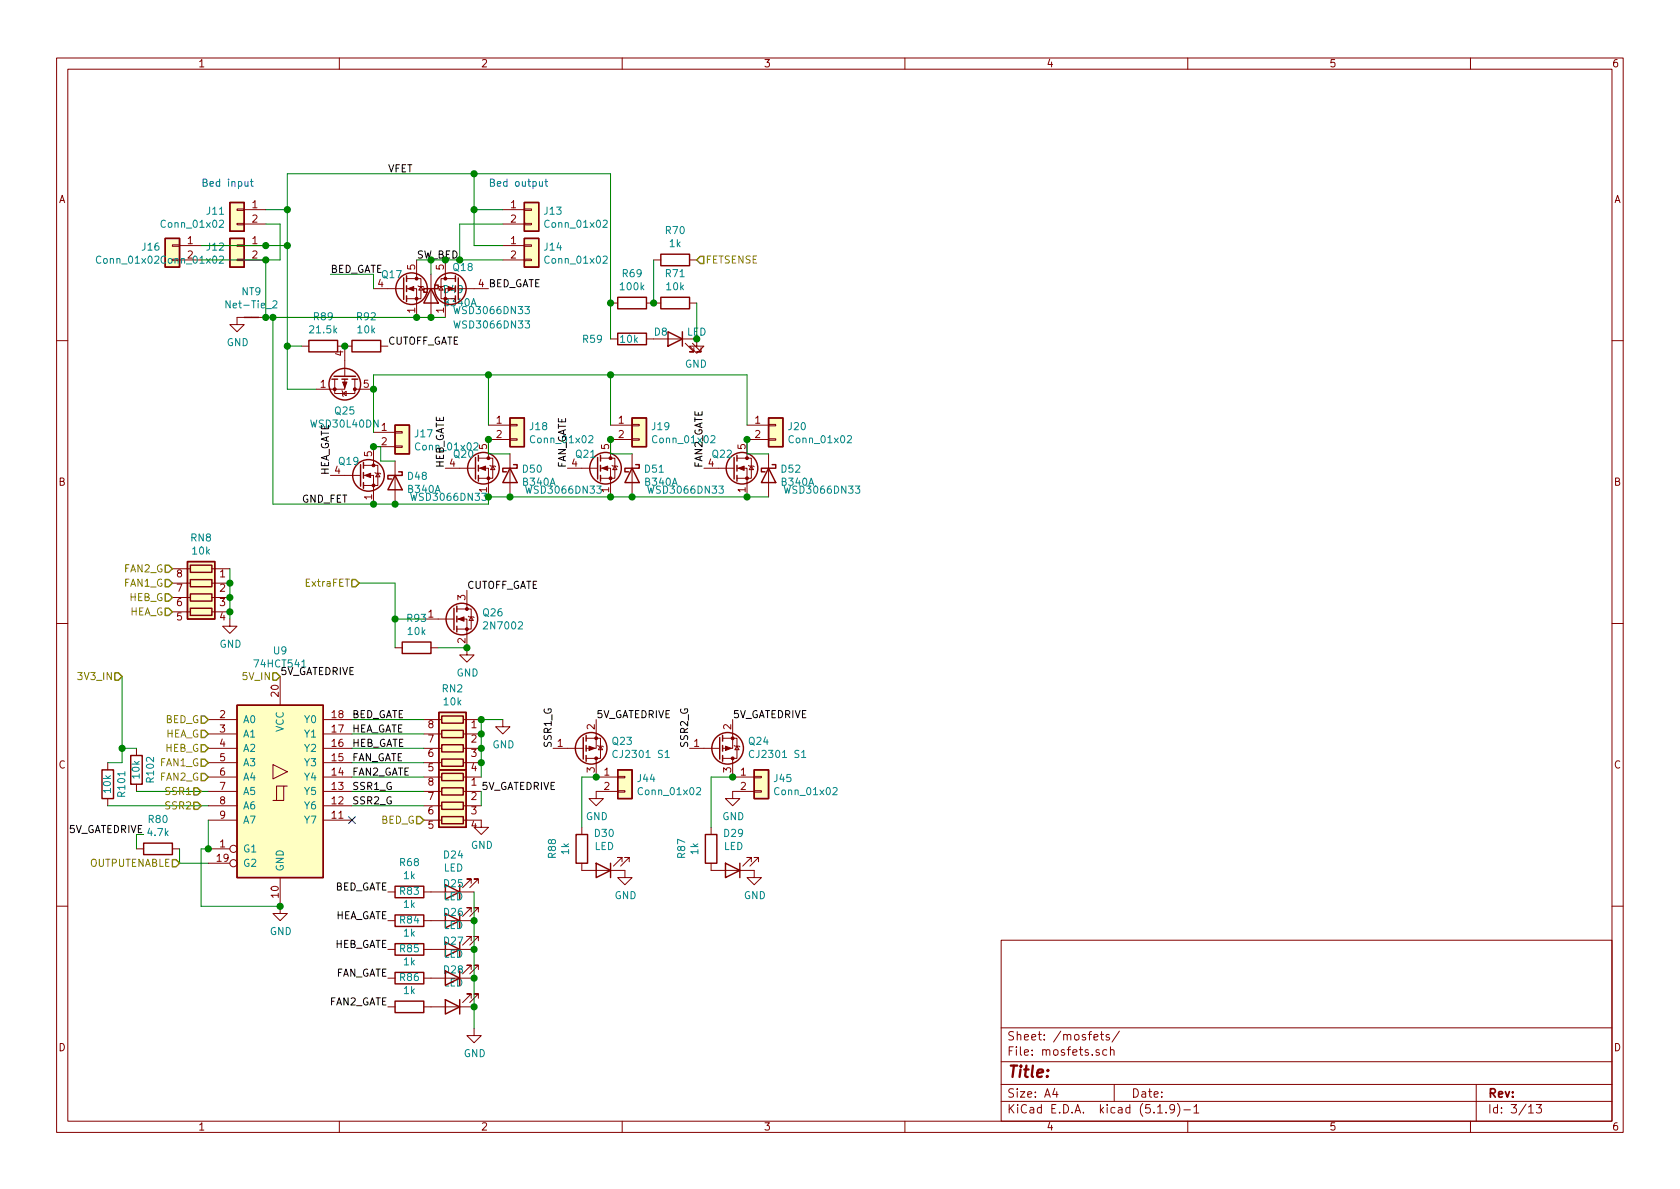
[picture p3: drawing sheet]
<svg xmlns="http://www.w3.org/2000/svg" width="297mm" height="210mm" viewBox="0 0 297 210" stroke-linecap="round" stroke-linejoin="round" font-family="sans-serif">
<g fill="none" stroke="#840000" stroke-width=".18">
<path d="M10 10.3h277v189.9h-277zM12 12.2h273v186.1h-273zM60 10.3v1.9M110 10.3v1.9M160 10.3v1.9M210 10.3v1.9M260 10.3v1.9M41.9 39.5h1.3v.2h-1.3zM41.9 37h1.3v.2h-1.3zM43.2 37.1h3.8M43.2 39.6h3.8M88.9 37.1h3.8"/>
<path d="M88.9 39.6h3.8M92.7 39.5h1.3v.2h-1.3zM92.7 37h1.3v.2h-1.3zM30.5 43.3h1.2v.3h-1.2zM31.7 46h3.9M31.7 43.4h3.9M41.9 45.8h1.3v.3h-1.3zM41.9 43.3h1.3v.3h-1.3zM43.2 46h3.8M43.2 43.4h3.8M47 56.1h-5.1v1.3h1.3l-1.3 1.3-1.3-1.3h1.3M66 51h5.4"/>
<path d="M71.9 51h1.8v5.1M71.9 49.3h2.5v3.5h-2.5M73.7 46v3.3M73.9 50.5l.1 .2h.8l.1 .1M74.4 50.7l.4 .6h-.8zM76.2 48.5v7.6M78 50.7l.4 .6h-.8zM78.5 50.5l-.1 .2h-.8l-.1 .1M78.7 46v3.3M80.5 51h-1.8v5.1M80.5 49.3h-2.5v3.5h2.5M81 51h5.4"/>
<path d="M88.9 46h3.8M88.9 43.4h3.8M92.7 45.8h1.3v.3h-1.3zM92.7 43.3h1.3v.3h-1.3zM107.9 59.9h1.3M107.9 53.6h1.3M114.3 59.9h1.3M114.3 53.6h2.5M115.6 46h1.2M118.1 59.9h5.1v1.3h-1.3l1.3 1.3 1.3-1.3h-1.3M121.9 46h1.3M121.9 53.6h1.3"/>
<path d="M10 60.2h2M53.3 61.2h1.3M59.2 67.1v2.5h3.5v-2.5M59.7 61.2h2.5M60.5 69.1l.1 .1v.8l.1 .1M60.6 69.6l.6-.4v.8zM61 67.1v1.7h-5.1M61 61.2v5.3M62.7 68.8h3.3M66 76.4h3.8M67.3 61.2h1.3M69.8 78.9h1.3v.2h-1.3z"/>
<path d="M69.8 76.3h1.3v.3h-1.3zM69.8 79h-3.8v3.3M86.4 75.2h3.8M90.2 77.6h1.2v.2h-1.2zM90.2 75.1h1.2v.2h-1.2zM90.2 77.7h-3.8v3.3M107.9 75.2h3.9M111.8 77.6h1.2v.2h-1.2zM111.8 75.1h1.2v.2h-1.2zM111.8 77.7h-3.9v3.3M121.2 60.7l1.5 1.5h-.8h.8v-.7M122.4 60.7l1.6 1.5h-.8h.8v-.7"/>
<path d="M132.1 75.2h3.8M135.9 77.6h1.3v.2h-1.3zM135.9 75.1h1.3v.2h-1.3zM135.9 77.7h-3.8v3.3M285 60.2h2M58.4 84.1h5.4M64.3 84.1h1.7v5M64.3 82.3h2.5v3.5h-2.5M66.3 83.6l.1 .1h.8l.1 .1M66.8 83.7l.4 .6h-.8zM69.8 81.5v7.6M78.7 82.8h5.4"/>
<path d="M84.6 82.8h1.8v5.1M84.6 81h2.5v3.6h-2.5M86.6 82.3l.1 .1h.8l.1 .1M87.1 82.4l.4 .7h-.8zM90.2 80.3v7.6M100.3 82.8h5.4M106.2 82.8h1.7v5.1M106.2 81h2.5v3.6h-2.5M108.2 82.3l.1 .1h.8l.1 .1M108.7 82.4l.4 .7h-.8zM111.8 80.3v7.6M124.5 82.8h5.3"/>
<path d="M130.3 82.8h1.8v5.1M130.3 81h2.5v3.6h-2.5M132.3 82.3l.2 .1h.7l.1 .1M132.8 82.4l.4 .7h-.7zM135.9 80.3v7.6M10 110.3h2M30.5 100.6h3.2M30.5 103.1h3.2M30.5 105.7h3.2M30.5 108.2h3.2M37.5 100.6h3.1M37.5 103.1h3.1"/>
<path d="M37.5 105.7h3.1M37.5 108.2h3.1M40.6 109.5v1.2h1.3l-1.3 1.3-1.2-1.3h1.2M49.5 119.6v5.1M69.8 114.5h1.3M74.9 109.5h5.4M76.2 114.5h1.3M80.8 109.5h1.7v6.3h1.3l-1.3 1.3-1.2-1.3h1.2M80.8 107.7h2.5v3.5h-2.5M82.5 104.4v3.3M82.8 109l.1 .1h.8l.1 .1M83.3 109.1l.4 .6h-.8z"/>
<path d="M285 110.3h2M19 134.9v1.2M24.1 132.3v1.3M24.1 138.7v1.2M36.8 137.4h5.1M36.8 139.9h5.1M36.8 127.2h5.1M36.8 129.8h5.1M36.8 132.3h5.1M36.8 134.9h5.1M48.3 135.2l2.5 1.3-2.5 1.2zM50.2 139h-1.3v2.5"/>
<path d="M50.8 139h-.6v2.5h-1.9M57.1 137.4h5.1M57.1 139.9h5.1M57.1 127.2h5.1M57.1 129.8h5.1M57.1 132.3h5.1M57.1 134.9h5.1M74.9 137.4h3.2M74.9 139.9h3.2M74.9 127.2h3.2M74.9 129.8h3.2M74.9 132.3h3.2"/>
<path d="M74.9 134.9h3.2M81.9 137.4h3.2M81.9 139.9h3.2M81.9 127.2h3.2M81.9 129.8h3.2M81.9 132.3h3.2M81.9 134.9h3.2M88.9 127.2v1.3h1.3l-1.3 1.3-1.3-1.3h1.3M97.8 132.3h5.3M103.6 130.6h2.6v3.5h-2.6M105.4 127.2v5.1h-1.8M105.4 134.1v3.3h3.8"/>
<path d="M105.7 131.8l.1 .1h.8l.1 .2M106.2 131.9l.4 .7h-.8zM109.2 139.8h1.3v.3h-1.3zM109.2 137.3h1.3v.2h-1.3zM109.2 139.9h-3.8v1.3h1.3l-1.3 1.3-1.3-1.3h1.3M121.9 132.3h5.4M127.8 130.6h2.5v3.5h-2.5M129.5 127.2v5.1h-1.7M129.5 134.1v3.3h3.8M129.8 131.8l.1 .1h.8l.1 .2M130.3 131.9l.4 .7h-.8zM133.3 139.8h1.3v.3h-1.3z"/>
<path d="M133.3 137.3h1.3v.2h-1.3zM133.3 139.9h-3.8v1.3h1.3l-1.3 1.3-1.2-1.3h1.2M19 141.2v1.3M24.1 150.1h1.3M30.5 150.1h1.2M36.8 142.5h5.1M36.8 145h5.1M36.8 150.1h3.8M36.8 152.6h3.8M49.5 155.2v6.3h1.3l-1.3 1.3-1.2-1.3h1.2M57.1 142.5h5.1M57.1 145h5.1"/>
<path d="M68.6 157.7h1.2M74.9 142.5h3.2M74.9 145h3.2M74.9 157.7h3.8M81.3 157.7h2.5M81.9 145h3.2v1.3h1.3l-1.3 1.3-1.3-1.3h1.3M81.9 142.5h3.2M83.3 156.2v-.8h-.8h.8l-1.5 1.6M84.6 156.2v-.8h-.8h.8l-1.5 1.6M102.9 152.6v1.3h7.6v1.3h1.3l-1.3 1.3-1.3-1.3h1.3M102.9 146.3v1.3M110 152.4v-.8h-.8h.8l-1.5 1.6"/>
<path d="M111.3 152.4v-.8h-.8h.8l-1.6 1.6M125.7 152.6v1.3h7.6v1.3h1.3l-1.3 1.3-1.2-1.3h1.2M125.7 146.3v1.3M132.8 152.4v-.8h-.7h.7l-1.5 1.6M134.1 152.4v-.8h-.8h.8l-1.5 1.6M10 160.2h2M68.6 178h1.2M68.6 167.9h1.2M68.6 162.8h1.2M68.6 173h1.2M74.9 178h8.9M74.9 167.9h3.8"/>
<path d="M74.9 162.8h3.8M74.9 173h3.8M81.3 167.9h2.5M81.3 162.8h2.5M81.3 173h2.5M83.3 176.5v-.7h-.8h.8l-1.5 1.5M83.3 161.3v-.8h-.8h.8l-1.5 1.5M83.3 166.4v-.8h-.8h.8l-1.5 1.5M83.3 171.4v-.7h-.8h.8l-1.5 1.5M84.6 176.5v-.7h-.8h.8l-1.5 1.5M84.6 161.3v-.8h-.8h.8l-1.5 1.5M84.6 166.4v-.8h-.8h.8l-1.5 1.5"/>
<path d="M84.6 171.4v-.7h-.8h.8l-1.5 1.5M177 166.3h108v32h-108zM285 160.2h2M60 198.3v1.9M83.8 181.9v1.2h1.3l-1.3 1.3-1.3-1.3h1.3M110 198.3v1.9M160 198.3v1.9M177 194.8h108M177 191.8h108M177 187.8h108M177 181.8h108M186.5 192.5l-.4 1h1"/>
<path d="M186.8 193v1M193.4 183.4l.7-.1v-.3l-.5-.1-.2 .2 .1 .7h.6M194.3 185.7l-.3-.1-.2 .2v.2l.5 .2v.3h-.5M194.6 182.9h.5M194.8 182.4v1.3l.3 .2M195.7 185.7l-.4-.1-.3 .3v.6l.3 .1 .4-.1M196.1 183l-.3-.1-.2 .2v.3l.5 .1v.3h-.5M196.3 185.7l.2-.1 .4 .1 .1 .9M196.3 185.1v1.5M197 191.8v3M197.9 182.3l-1.3 2M204.7 196.8h.8"/>
<path d="M206.2 196.7v.1M207.7 196l-.1 .1a.48 .48 0 0 1-.6 .1l-.2-.2 .2-.6a.48 .48 0 0 1 .6 .1 1.27 1.27 0 0 1-.2 1.2l-.4 .1M208.2 195.1a1.71 1.71 0 0 1 0 2.3M209.3 196.3h1.2M210 198.3v1.9M211.1 195.8l.4-.5v1.5M211.1 196.8h.9M260 198.3v1.9M261 191.8v6.5M270.3 195.8l.4-.5v1.5M270.3 196.8h.8M271.6 195.3h.9l-.4 .6 .4 .1v.7l-.2 .1-.7-.1"/>
<circle cx="41.3" cy="150.1" r=".63"/>
<circle cx="41.3" cy="152.6" r=".63"/>
</g>
<g fill="none" stroke="#840000" stroke-width=".25">
<path d="M40.6 35.8h2.6v5.1h-2.6zM92.7 35.8h2.5v5.1h-2.5zM29.2 42.2h2.5v5h-2.5zM40.6 42.2h2.6v5h-2.6zM43.2 56.1h2.5M71.4 49.1v3.9M71.9 48.8v1M71.9 50.5v1.1M71.9 52.3v1M76.2 51l1.3 2.6h-2.6zM76.8 50.4h.7v.6h-2.6v.7h.7M80.5 48.8v1"/>
<path d="M81 49.1v3.9M92.7 42.2h2.5v5h-2.5zM109.2 58.9h5.1v2.1h-5.1zM109.2 52.6h5.1v2h-5.1zM116.8 45h5.1v2h-5.1zM116.8 52.6h5.1v2h-5.1zM118.1 58.7l2.5 1.2-2.5 1.3zM120.6 58.7v2.5M54.6 60.2h5.1v2h-5.1zM58.7 67.1h1M59.1 66.5h3.8M60.5 67.1h1"/>
<path d="M62.2 60.2h5.1v2h-5.1zM62.2 67.1h1M69.8 75.2h2.6v5.1h-2.6zM90.2 73.9h2.5v5.1h-2.5zM111.8 73.9h2.5v5.1h-2.5zM135.9 73.9h2.5v5.1h-2.5zM33.1 99.3h4.9v10.2h-4.9zM33.7 99.9h3.8v1.3h-3.8zM63.8 82.2v3.8M64.3 81.8v1M64.3 83.6v1M64.3 85.3v1.1"/>
<path d="M69.8 84.1l1.3 2.5h-2.5zM70.5 83.4h.6v.7h-2.5v.6h.6M84.1 80.9v3.8M84.6 80.5v1M84.6 82.3v1M84.6 84.1v1M90.2 82.8l1.2 2.5h-2.5zM90.8 82.2h.6v.6h-2.5v.6h.6M105.7 80.9v3.8M106.2 80.5v1M106.2 82.3v1M106.2 84.1v1"/>
<path d="M111.8 82.8l1.2 2.5h-2.5zM112.4 82.2h.6v.6h-2.5v.6h.6M129.8 80.9v3.8M130.3 80.5v1M130.3 82.3v1M130.3 84.1v1M135.9 82.8l1.3 2.5h-2.6zM136.5 82.2h.7v.6h-2.6v.6h.7M33.7 102.5h3.8v1.3h-3.8zM33.7 105h3.8v1.3h-3.8zM33.7 107.6h3.8v1.2h-3.8zM71.1 113.5h5.1v2.1h-5.1z"/>
<path d="M80.3 107.6v3.8M80.8 107.2v1M80.8 109v1M80.8 110.7v1.1M18 136.1h2.1v5.1h-2.1zM23.1 133.6h2v5.1h-2zM41.9 124.7h15.2v30.5h-15.2zM77.6 136.1h4.8v10.2h-4.8zM77.6 126h4.8v10.1h-4.8zM78.1 136.8h3.8v1.2h-3.8zM78.1 139.3h3.8v1.3h-3.8zM78.1 126.6h3.8v1.3h-3.8z"/>
<path d="M78.1 129.2h3.8v1.2h-3.8zM78.1 131.7h3.8v1.3h-3.8zM78.1 134.2h3.8v1.3h-3.8zM103.1 130.4v3.8M103.6 130v1.1M103.6 131.8v1M103.6 133.6v1M109.2 136.1h2.6v5.1h-2.6zM127.3 130.4v3.8M127.8 130v1.1M127.8 131.8v1M127.8 133.6v1"/>
<path d="M133.3 136.1h2.6v5.1h-2.6zM25.4 149.1h5.1v2h-5.1zM69.8 156.7h5.1v2h-5.1zM78.1 141.9h3.8v1.2h-3.8zM78.1 144.4h3.8v1.3h-3.8zM78.7 156.5l2.6 1.2-2.6 1.3zM81.3 156.5v2.5M101.9 147.6h2v5h-2zM105.4 152.6l2.5 1.3-2.5 1.3zM107.9 152.6v2.6M124.7 147.6h2v5h-2zM128.3 152.6l2.5 1.3-2.5 1.3z"/>
<path d="M130.8 152.6v2.6M69.8 166.9h5.1v2h-5.1zM69.8 161.8h5.1v2h-5.1zM69.8 172h5.1v2h-5.1zM69.8 177h5.1v2.1h-5.1zM78.7 176.8l2.6 1.2-2.6 1.3zM78.7 161.5l2.6 1.3-2.6 1.3zM78.7 166.6l2.6 1.3-2.6 1.3zM78.7 171.7l2.6 1.3-2.6 1.2zM81.3 161.5v2.6M81.3 166.6v2.6M81.3 171.7v2.5"/>
<path d="M81.3 176.8v2.5"/>
<circle cx="72.8" cy="51" r="2.79"/>
<circle cx="79.6" cy="51" r="2.79"/>
<circle cx="61" cy="67.9" r="2.79"/>
<circle cx="65.2" cy="84.1" r="2.79"/>
<circle cx="85.5" cy="82.8" r="2.79"/>
<circle cx="107.1" cy="82.8" r="2.79"/>
<circle cx="131.2" cy="82.8" r="2.79"/>
<circle cx="81.7" cy="109.5" r="2.79"/>
<circle cx="104.5" cy="132.3" r="2.79"/>
<circle cx="128.7" cy="132.3" r="2.79"/>
</g>
<g fill="none" stroke="#008484" stroke-width=".18">
<path d="M38.8 39.1l.5-.2 .2 .4v.2l-.8 .7h.8M106.7 39.1l.4-.2 .3 .4-.1 .2-.7 .7h.8M27.4 45.4l.5-.1 .2 .3-.1 .2-.7 .8h.8M38.8 45.4l.5-.1 .2 .3v.2l-.8 .8h.8M40.7 53.2v1.3l-.7-1.3v1.3M48.3 53.3l.4-.1 .3 .3-.1 .2-.7 .8h.8M106.7 45.4l.4-.1 .3 .3-.1 .2-.7 .8h.8M83.8 78.4l.5-.1 .2 .4v.2l-.8 .7h.8M104.1 77.2l.5-.2 .2 .4v.2l-.8 .7h.8M125.7 77.2l.5-.2 .2 .4v.2l-.8 .7h.8M149.8 77.2l.5-.2 .2 .4v.2l-.7 .7h.7M109.1 132.8a.6 .6 0 0 0-.8 .4 .6 .6 0 0 0 .6 .8l.2-.2"/>
<path d="M117.6 133l.4-.3v1.3M117.6 134h.7M123.2 139.4l.4-.1 .3 .3-.1 .2-.7 .7h.8M133.3 132.8a.6 .6 0 0 0-.9 .4 .6 .6 0 0 0 .6 .8l.3-.2M141.7 133l.4-.3v1.3M141.7 134h.8M147.3 139.4l.5-.1 .2 .3v.2l-.8 .7h.8"/>
</g>
<g fill="#ffffc2" stroke="#ffffc2" stroke-width=".18">
<path d="M77.6 136.1h4.8v10.2h-4.8z"/>
<path d="M90.2 73.9h2.5v5.1h-2.5z"/>
<path d="M69.8 75.2h2.6v5.1h-2.6z"/>
<path d="M111.8 73.9h2.5v5.1h-2.5z"/>
<path d="M77.6 126h4.8v10.1h-4.8z"/>
<path d="M109.2 136.1h2.6v5.1h-2.6z"/>
<path d="M133.3 136.1h2.6v5.1h-2.6z"/>
<path d="M135.9 73.9h2.5v5.1h-2.5z"/>
<path d="M41.9 124.7h15.2v30.5h-15.2z"/>
<path d="M33.1 99.3h4.9v10.2h-4.9z"/>
<path d="M29.2 42.2h2.5v5h-2.5z"/>
<path d="M40.6 35.8h2.6v5.1h-2.6z"/>
<path d="M40.6 42.2h2.6v5h-2.6z"/>
<path d="M92.7 35.8h2.5v5.1h-2.5z"/>
<path d="M92.7 42.2h2.5v5h-2.5z"/>
</g>
<g fill="#840000" stroke="#840000" stroke-width=".18">
<path d="M60.6 67.6h.7l-.3 1z"/>
<path d="M130.6 82.8l1-.4v.8z"/>
<path d="M106.4 82.8l1-.4v.8z"/>
<path d="M104.1 131.9l1.1 .4-1.1 .4z"/>
<path d="M128.3 131.9l1 .4-1 .4z"/>
<path d="M81 109.5l1-.4v.7z"/>
<path d="M64.5 84.1l1-.4v.7z"/>
<path d="M72.1 51l1.1-.3v.7z"/>
<path d="M84.8 82.8l1.1-.4v.8z"/>
<circle cx="59.2" cy="68.8" r=".25"/>
<circle cx="62.7" cy="68.8" r=".25"/>
<circle cx="132.1" cy="84.6" r=".25"/>
<circle cx="132.1" cy="81" r=".25"/>
<circle cx="107.9" cy="84.6" r=".25"/>
<circle cx="107.9" cy="81" r=".25"/>
<circle cx="105.4" cy="130.6" r=".25"/>
<circle cx="105.4" cy="134.1" r=".25"/>
<circle cx="129.5" cy="130.6" r=".25"/>
<circle cx="129.5" cy="134.1" r=".25"/>
<circle cx="82.5" cy="111.2" r=".25"/>
<circle cx="82.5" cy="107.7" r=".25"/>
<circle cx="66" cy="85.8" r=".25"/>
<circle cx="66" cy="82.3" r=".25"/>
<circle cx="78.7" cy="49.3" r=".25"/>
<circle cx="73.7" cy="52.8" r=".25"/>
<circle cx="73.7" cy="49.3" r=".25"/>
<circle cx="86.4" cy="84.6" r=".25"/>
<circle cx="86.4" cy="81" r=".25"/>
</g>
<g fill="none" stroke="#008400" stroke-width=".18">
<path d="M47 39.6h2.5v6.4h-13.9M47 37.1h3.8M83.8 30.7v12.7h5.1M83.8 37.1h5.1M88.9 39.6h-7.6v6.4h7.6M35.6 43.4h15.2M47 46v10.1h31.7M48.3 56.1v33h38.1v-1.2h49.5M58.4 48.5h7.6v2.5M76.2 46v2.5M107.9 59.9v-29.2h-57.1v38.1h5.1M115.6 46v7.6"/>
<path d="M123.2 53.6v6.3M50.8 61.2h2.5M66 79h1.3v2.5h2.5M86.4 77.7v2.6h3.8M86.4 66.3v8.9M107.9 66.3v8.9M107.9 77.7v2.6h3.9M132.1 75.2v-8.9h-66.1v10.1M132.1 77.7v2.6h3.8M21.6 119.6v15.3h-2.6M40.6 100.6v8.9M63.5 103.1h6.3v11.4"/>
<path d="M69.8 109.5h5.1M77.5 114.5h5M21.6 132.3h2.5M24.1 139.9h12.7M62.2 134.9h12.7M62.2 132.3h12.7M62.2 139.9h12.7M62.2 137.4h12.7M62.2 129.8h12.7M62.2 127.2h12.7M85.1 139.9v2.6M88.9 127.2h-3.8v10.2"/>
<path d="M105.4 137.4h-2.5v8.9M129.5 137.4h-3.8v8.9M19 142.5h17.8M24.1 147.6v2.5M31.7 150.1v2.5h5.1M36.8 145v5.1h-1.2v10.2h13.9M62.2 142.5h12.7M83.8 157.7v24.2"/>
</g>
<g fill="none" stroke="#848400" stroke-width=".25">
<path d="M123.8 45.3h.7v1.3h-.7l-.6-.6zM29.2 99.9h.6l.7 .7-.7 .6h-.6zM20.3 119h.7l.6 .6-.6 .7h-.7zM29.2 102.5h.6l.7 .6-.7 .7h-.6zM29.2 105h.6l.7 .7-.7 .6h-.6zM29.2 107.6h.6l.7 .6-.7 .6h-.6zM48.3 119h.6l.6 .6-.6 .7h-.6zM62.2 102.5h.7l.6 .6-.6 .7h-.7zM34.3 139.3h.6l.7 .6-.7 .7h-.6zM35.6 136.8h.6l.6 .6-.6 .6h-.6zM35.6 126.6h.6l.6 .6-.6 .7h-.6zM35.6 129.2h.6l.6 .6-.6 .6h-.6z"/>
<path d="M35.6 131.7h.6l.6 .6-.6 .7h-.6zM35.6 134.2h.6l.6 .7-.6 .6h-.6zM30.5 152h.6l.6 .6-.6 .7h-.6zM34.3 141.9h.6l.7 .6-.7 .6h-.6zM73.7 144.4h.6l.6 .6-.6 .7h-.6z"/>
</g>
<path d="M43.3 32.1l.1 .8h.3l.1-.1M43.8 32.1v.8M44.3 32.1h.5M44.4 31.7v1.1l.4 .1M95.4 32.1v.8h.3l.2-.1M95.9 32.1v.8M96.3 32.1h.5M96.5 31.7v1.1l.3 .1" fill="none" stroke="#0000c2" stroke-width=".18"/>
<g fill="#008400" stroke="#008400" stroke-width=".25">
<circle cx="129.5" cy="137.4" r=".51"/>
<circle cx="86.4" cy="87.9" r=".51"/>
<circle cx="50.8" cy="37.1" r=".51"/>
<circle cx="36.8" cy="150.1" r=".51"/>
<circle cx="47" cy="43.4" r=".51"/>
<circle cx="69.9" cy="109.5" r=".51"/>
<circle cx="40.6" cy="103.1" r=".51"/>
<circle cx="81.3" cy="46" r=".51"/>
<circle cx="40.6" cy="105.7" r=".51"/>
<circle cx="49.5" cy="160.3" r=".51"/>
<circle cx="83.8" cy="37.1" r=".51"/>
<circle cx="21.6" cy="132.3" r=".51"/>
<circle cx="40.6" cy="108.2" r=".51"/>
<circle cx="83.8" cy="173" r=".51"/>
<circle cx="83.8" cy="178" r=".51"/>
<circle cx="83.8" cy="167.9" r=".51"/>
<circle cx="86.4" cy="66.3" r=".51"/>
<circle cx="85.1" cy="134.9" r=".51"/>
<circle cx="132.1" cy="87.9" r=".51"/>
<circle cx="83.8" cy="162.8" r=".51"/>
<circle cx="132.1" cy="77.7" r=".51"/>
<circle cx="85.1" cy="127.2" r=".51"/>
<circle cx="108" cy="77.7" r=".51"/>
<circle cx="108" cy="66.3" r=".51"/>
<circle cx="115.6" cy="53.6" r=".51"/>
<circle cx="86.4" cy="77.7" r=".51"/>
<circle cx="105.4" cy="137.4" r=".51"/>
<circle cx="123.2" cy="59.9" r=".51"/>
<circle cx="90.2" cy="87.9" r=".51"/>
<circle cx="66" cy="79" r=".51"/>
<circle cx="108" cy="87.9" r=".51"/>
<circle cx="66" cy="89.1" r=".51"/>
<circle cx="47" cy="46" r=".51"/>
<circle cx="82.6" cy="114.5" r=".51"/>
<circle cx="47" cy="56.1" r=".51"/>
<circle cx="48.3" cy="56.1" r=".51"/>
<circle cx="85.1" cy="129.8" r=".51"/>
<circle cx="50.8" cy="43.4" r=".51"/>
<circle cx="61" cy="61.2" r=".51"/>
<circle cx="50.8" cy="61.2" r=".51"/>
<circle cx="73.7" cy="56.1" r=".51"/>
<circle cx="66" cy="68.8" r=".51"/>
<circle cx="83.8" cy="30.7" r=".51"/>
<circle cx="108" cy="53.6" r=".51"/>
<circle cx="76.2" cy="56.1" r=".51"/>
<circle cx="111.8" cy="87.9" r=".51"/>
<circle cx="69.9" cy="89.1" r=".51"/>
<circle cx="85.1" cy="132.3" r=".51"/>
</g>
<path d="M61.6 144.4l1.2 1.2M62.8 144.4l-1.2 1.2" fill="none" stroke="#000084" stroke-width=".18"/>
<text font-size="2.8" fill="#840000" x="178" y="190.5">Title:</text>
<g font-size="2.1" fill="#840000">
<text x="178" y="184">Sheet: /mosfets/</text>
<text x="178" y="186.7">File: mosfets.sch</text>
<text x="178" y="196.9">KiCad E.D.A. kicad (5.1.9)-1</text>
<text x="178" y="194.1">Size: A4</text>
<text x="200" y="194.1">Date:</text>
<text x="263" y="194.1">Rev:</text>
<text x="263" y="196.9">Id: 3/13</text>
</g>
<g font-size="1.8" fill="#840000">
<text x="35" y="11.9">1</text>
<text x="85" y="11.9">2</text>
<text x="135" y="11.9">3</text>
<text x="185" y="11.9">4</text>
<text x="235" y="11.9">5</text>
<text x="285" y="11.9">6</text>
<text x="10.4" y="35.9">A</text>
<text x="285.4" y="35.9">A</text>
<text x="44.6" y="36.8">1</text>
<text x="44.6" y="39.4">2</text>
<text x="90.3" y="36.8">1</text>
<text x="90.3" y="39.4">2</text>
<text x="33.2" y="43.2">1</text>
<text x="33.2" y="45.7">2</text>
<text x="44.6" y="43.2">1</text>
<text x="44.6" y="45.7">2</text>
<text x="73.4" y="47.7" transform="rotate(-90 73.4 47.7)">5</text>
<text x="78.5" y="47.7" transform="rotate(-90 78.5 47.7)">5</text>
<text x="90.3" y="43.2">1</text>
<text x="90.3" y="45.7">2</text>
<text x="66.8" y="50.8">4</text>
<text x="78.5" y="51.8">D49</text>
<text x="73.4" y="55.3" transform="rotate(-90 73.4 55.3)">1</text>
<text x="78.5" y="55.3" transform="rotate(-90 78.5 55.3)">1</text>
<text x="78.6" y="54.1">B340A</text>
<text x="60.7" y="63" transform="rotate(-90 60.7 63)">4</text>
<text x="56.7" y="68.6">1</text>
<text x="64.3" y="68.6">5</text>
<text x="67.5" y="76.2">1</text>
<text x="87.8" y="74.9">1</text>
<text x="87.8" y="77.5">2</text>
<text x="109.4" y="74.9">1</text>
<text x="109.4" y="77.5">2</text>
<text x="133.5" y="74.9">1</text>
<text x="133.5" y="77.5">2</text>
<text x="59.2" y="83.8">4</text>
<text x="65.8" y="80.7" transform="rotate(-90 65.8 80.7)">5</text>
<text x="67.5" y="78.7">2</text>
<text x="79.5" y="82.5">4</text>
<text x="86.1" y="79.5" transform="rotate(-90 86.1 79.5)">5</text>
<text x="101.1" y="82.5">4</text>
<text x="107.7" y="79.5" transform="rotate(-90 107.7 79.5)">5</text>
<text x="125.2" y="82.5">4</text>
<text x="131.8" y="79.5" transform="rotate(-90 131.8 79.5)">5</text>
<text x="10.4" y="85.9">B</text>
<text x="65.8" y="88.4" transform="rotate(-90 65.8 88.4)">1</text>
<text x="86.1" y="87.1" transform="rotate(-90 86.1 87.1)">1</text>
<text x="107.7" y="87.1" transform="rotate(-90 107.7 87.1)">1</text>
<text x="131.8" y="87.1" transform="rotate(-90 131.8 87.1)">1</text>
<text x="285.4" y="85.9">B</text>
<text x="31.3" y="107.2">6</text>
<text x="31.3" y="104.6">7</text>
<text x="31.3" y="102.1">8</text>
<text x="38.9" y="102.1">1</text>
<text x="38.9" y="104.6">2</text>
<text x="38.9" y="107.2">3</text>
<text x="82.3" y="106.1" transform="rotate(-90 82.3 106.1)">3</text>
<text x="31.3" y="109.7">5</text>
<text x="38.9" y="109.7">4</text>
<text x="75.7" y="109.2">1</text>
<text x="82.3" y="113.8" transform="rotate(-90 82.3 113.8)">2</text>
<text x="49.3" y="123.1" transform="rotate(-90 49.3 123.1)">20</text>
<text x="38.9" y="127">2</text>
<text x="38.9" y="129.5">3</text>
<text x="58.7" y="129.5">17</text>
<text x="58.7" y="127">18</text>
<text x="75.7" y="131.3">7</text>
<text x="75.7" y="128.8">8</text>
<text x="83.3" y="128.8">1</text>
<text x="83.3" y="131.3">2</text>
<text x="105.2" y="129" transform="rotate(-90 105.2 129)">2</text>
<text x="129.3" y="129" transform="rotate(-90 129.3 129)">2</text>
<text x="10.4" y="135.9">C</text>
<text x="38.9" y="132.1">4</text>
<text x="38.9" y="134.6">5</text>
<text x="38.9" y="137.2">6</text>
<text x="58.7" y="137.2">14</text>
<text x="58.7" y="134.6">15</text>
<text x="58.7" y="132.1">16</text>
<text x="75.7" y="136.4">5</text>
<text x="75.7" y="133.9">6</text>
<text x="83.3" y="133.9">3</text>
<text x="83.3" y="136.4">4</text>
<text x="98.6" y="132.1">1</text>
<text x="105.2" y="136.6" transform="rotate(-90 105.2 136.6)">3</text>
<text x="106.8" y="137.2">1</text>
<text x="122.7" y="132.1">1</text>
<text x="129.3" y="136.6" transform="rotate(-90 129.3 136.6)">3</text>
<text x="131" y="137.2">1</text>
<text x="285.4" y="135.9">C</text>
<text x="38.9" y="139.7">7</text>
<text x="38.9" y="142.2">8</text>
<text x="58.7" y="142.2">12</text>
<text x="58.7" y="139.7">13</text>
<text x="75.7" y="141.5">7</text>
<text x="75.7" y="138.9">8</text>
<text x="83.3" y="138.9">1</text>
<text x="83.3" y="141.5">2</text>
<text x="106.8" y="139.7">2</text>
<text x="131" y="139.7">2</text>
<text x="38.9" y="149.9">1</text>
<text x="38.9" y="144.8">9</text>
<text x="58.7" y="144.8">11</text>
<text x="75.7" y="146.6">5</text>
<text x="75.7" y="144">6</text>
<text x="83.3" y="144">3</text>
<text x="83.3" y="146.6">4</text>
<text x="38.4" y="152.4">19</text>
<text x="49.3" y="158.7" transform="rotate(-90 49.3 158.7)">10</text>
<text x="78.4" y="174.4">LED</text>
<text x="10.4" y="185.9">D</text>
<text x="285.4" y="185.9">D</text>
<text x="35" y="199.9">1</text>
<text x="85" y="199.9">2</text>
<text x="135" y="199.9">3</text>
<text x="185" y="199.9">4</text>
<text x="235" y="199.9">5</text>
<text x="285" y="199.9">6</text>
</g>
<g font-size="1.8" fill="#0000c2">
<text x="35.6" y="33">Bed input</text>
<text x="86.4" y="33">Bed output</text>
</g>
<g font-size="1.8">
<text x="68.6" y="30.5">VFET</text>
<text x="58.4" y="48.3">BED_GATE</text>
<text x="84.6" y="50.8">4 BED_GATE</text>
<text x="68.6" y="61">CUTOFF_GATE</text>
<text x="78.5" y="82.8" transform="rotate(-90 78.5 82.8)">HEB_GATE</text>
<text x="100.1" y="82.8" transform="rotate(-90 100.1 82.8)">FAN_GATE</text>
<text x="115.7" y="78.4">Conn_01x02</text>
<text x="124.2" y="82.8" transform="rotate(-90 124.2 82.8)">FAN2_GATE</text>
<text x="53.3" y="88.9">GND_FET</text>
<text x="58.2" y="84.1" transform="rotate(-90 58.2 84.1)">HEA_GATE</text>
<text x="82.5" y="104.1">CUTOFF_GATE</text>
<text x="49.5" y="119.4">5V_GATEDRIVE</text>
<text x="62.2" y="127">BED_GATE</text>
<text x="62.2" y="129.5">HEA_GATE</text>
<text x="105.4" y="127">5V_GATEDRIVE</text>
<text x="129.5" y="127">5V_GATEDRIVE</text>
<text x="62.2" y="137.2">FAN2_GATE</text>
<text x="62.2" y="134.6">FAN_GATE</text>
<text x="62.2" y="132.1">HEB_GATE</text>
<text x="97.5" y="132.3" transform="rotate(-90 97.5 132.3)">SSR1_G</text>
<text x="121.7" y="132.3" transform="rotate(-90 121.7 132.3)">SSR2_G</text>
<text x="62.2" y="139.7">SSR1_G</text>
<text x="62.2" y="142.2">SSR2_G</text>
<text x="85.1" y="139.7">5V_GATEDRIVE</text>
<text x="11.9" y="147.3">5V_GATEDRIVE</text>
<text x="59" y="157.5">BED_GATE</text>
<text x="59" y="167.6">HEB_GATE</text>
<text x="59" y="162.6">HEA_GATE</text>
<text x="59.1" y="172.7">FAN_GATE</text>
<text x="58.1" y="177.8">FAN2_GATE</text>
</g>
<g font-size="1.8" fill="#008484">
<text x="28.8" y="40.3">Conn_01x02</text>
<text x="36.6" y="38">J11</text>
<text x="96.3" y="38">J13</text>
<text x="96.6" y="40.3">Conn_01x02</text>
<text x="117.8" y="41.4">R70</text>
<text x="17.4" y="46.6">Conn_01x02</text>
<text x="25.2" y="44.3">J16</text>
<text x="28.8" y="46.6">Conn_01x02</text>
<text x="36.6" y="44.3">J12</text>
<text x="80.2" y="47.9">Q18</text>
<text x="96.3" y="44.3">J14</text>
<text x="96.6" y="46.6">Conn_01x02</text>
<text x="118.4" y="43.7">1k</text>
<text x="42.8" y="52.2">NT9</text>
<text x="67.6" y="49.2">Q17</text>
<text x="109.8" y="51.3">100k</text>
<text x="110.1" y="49">R69</text>
<text x="117.8" y="49">R71</text>
<text x="117.9" y="51.3">10k</text>
<text x="40.5" y="54.5">Net-Tie_2</text>
<text x="54.9" y="58.9">21.5k</text>
<text x="55.5" y="56.6">R89</text>
<text x="63.1" y="56.6">R92</text>
<text x="63.3" y="58.9">10k</text>
<text x="80.7" y="55.5">WSD3066DN33</text>
<text x="80.7" y="58.1">WSD3066DN33</text>
<text x="115.7" y="59.4">D8</text>
<text x="121.4" y="59.4">LED</text>
<text x="40.1" y="61.2">GND</text>
<text x="103.1" y="60.6">R59</text>
<text x="109.8" y="60.6">10k</text>
<text x="121.1" y="65">GND</text>
<text x="55.1" y="75.6">WSD30L40DN</text>
<text x="59.3" y="73.3">Q25</text>
<text x="73.4" y="77.3">J17</text>
<text x="93.8" y="76.1">J18</text>
<text x="115.3" y="76.1">J19</text>
<text x="139.5" y="76.1">J20</text>
<text x="60" y="82.2">Q19</text>
<text x="73.8" y="79.6">Conn_01x02</text>
<text x="80.3" y="80.9">Q20</text>
<text x="92.5" y="83.6">D50</text>
<text x="94.1" y="78.4">Conn_01x02</text>
<text x="101.9" y="80.9">Q21</text>
<text x="114.1" y="83.6">D51</text>
<text x="126" y="80.9">Q22</text>
<text x="138.2" y="83.6">D52</text>
<text x="139.8" y="78.4">Conn_01x02</text>
<text x="72.2" y="84.9">D48</text>
<text x="72.2" y="87.2">B340A</text>
<text x="73.1" y="88.6">WSD3066DN33</text>
<text x="92.5" y="85.9">B340A</text>
<text x="93.4" y="87.3">WSD3066DN33</text>
<text x="114.1" y="85.9">B340A</text>
<text x="115" y="87.3">WSD3066DN33</text>
<text x="138.3" y="85.9">B340A</text>
<text x="139.1" y="87.3">WSD3066DN33</text>
<text x="33.8" y="95.8">RN8</text>
<text x="34.1" y="98.1">10k</text>
<text x="72" y="110">R93</text>
<text x="72.2" y="112.3">10k</text>
<text x="85.5" y="109">Q26</text>
<text x="85.9" y="111.3">2N7002</text>
<text x="38.8" y="114.5">GND</text>
<text x="45.3" y="118">74HCT541</text>
<text x="48.4" y="115.7">U9</text>
<text x="80.7" y="119.6">GND</text>
<text x="78.3" y="122.4">RN2</text>
<text x="78.5" y="124.7">10k</text>
<text x="42.9" y="127.9">A0</text>
<text x="42.9" y="130.4">A1</text>
<text x="50.2" y="129.5" transform="rotate(-90 50.2 129.5)">VCC</text>
<text x="54" y="130.4">Y1</text>
<text x="54" y="127.9">Y0</text>
<text x="108.3" y="131.7">Q23</text>
<text x="132.5" y="131.7">Q24</text>
<text x="24.7" y="137.6" transform="rotate(-90 24.7 137.6)">10k</text>
<text x="42.9" y="133">A2</text>
<text x="42.9" y="135.5">A3</text>
<text x="54" y="135.5">Y3</text>
<text x="54" y="133">Y2</text>
<text x="78.3" y="132.6">RN5</text>
<text x="78.5" y="134.9">10k</text>
<text x="87.1" y="132.3">GND</text>
<text x="108.9" y="134">CJ2301 S1</text>
<text x="133.1" y="134">CJ2301 S1</text>
<text x="19.6" y="140.2" transform="rotate(-90 19.6 140.2)">10k</text>
<text x="22.1" y="140.8" transform="rotate(-90 22.1 140.8)">R101</text>
<text x="27.2" y="138.2" transform="rotate(-90 27.2 138.2)">R102</text>
<text x="42.9" y="138">A4</text>
<text x="42.9" y="140.6">A5</text>
<text x="42.9" y="143.1">A6</text>
<text x="54" y="143.1">Y6</text>
<text x="54" y="140.6">Y5</text>
<text x="54" y="138">Y4</text>
<text x="112.8" y="138.3">J44</text>
<text x="113.2" y="140.6">Conn_01x02</text>
<text x="136.9" y="138.3">J45</text>
<text x="137.3" y="140.6">Conn_01x02</text>
<text x="26.2" y="147.8">4.7k</text>
<text x="26.3" y="145.5">R80</text>
<text x="42.9" y="145.7">A7</text>
<text x="54" y="145.7">Y7</text>
<text x="103.6" y="145">GND</text>
<text x="105.2" y="148">D30</text>
<text x="127.7" y="145">GND</text>
<text x="128.1" y="148">D29</text>
<text x="42.9" y="150.7">G1</text>
<text x="42.9" y="153.3">G2</text>
<text x="50.2" y="154.2" transform="rotate(-90 50.2 154.2)">GND</text>
<text x="70.8" y="153.2">R68</text>
<text x="71.4" y="155.5">1k</text>
<text x="78.4" y="154.1">LED</text>
<text x="78.5" y="151.8">D24</text>
<text x="83.3" y="150.1">GND</text>
<text x="98.3" y="151.7" transform="rotate(-90 98.3 151.7)">R88</text>
<text x="100.6" y="151.1" transform="rotate(-90 100.6 151.1)">1k</text>
<text x="105.1" y="150.3">LED</text>
<text x="121.2" y="151.7" transform="rotate(-90 121.2 151.7)">R87</text>
<text x="123.5" y="151.1" transform="rotate(-90 123.5 151.1)">1k</text>
<text x="128" y="150.3">LED</text>
<text x="70.8" y="158.2">R83</text>
<text x="71.4" y="160.5">1k</text>
<text x="78.4" y="159.2">LED</text>
<text x="78.5" y="156.9">D25</text>
<text x="78.5" y="162">D26</text>
<text x="108.7" y="159">GND</text>
<text x="131.5" y="159">GND</text>
<text x="47.7" y="165.3">GND</text>
<text x="70.8" y="163.3">R84</text>
<text x="71.4" y="165.6">1k</text>
<text x="78.4" y="164.3">LED</text>
<text x="78.5" y="167.1">D27</text>
<text x="70.8" y="168.4">R85</text>
<text x="70.8" y="173.5">R86</text>
<text x="71.4" y="170.7">1k</text>
<text x="78.4" y="169.4">LED</text>
<text x="78.5" y="172.1">D28</text>
<text x="71.4" y="175.8">1k</text>
<text x="82" y="186.9">GND</text>
</g>
<text font-size="1.8" fill="#008400" x="73.7" y="45.7">SW_BED</text>
<g font-size="1.8" fill="#848400">
<text x="124.7" y="46.6">FETSENSE</text>
<text x="22" y="101.2">FAN2_G</text>
<text x="22" y="103.8">FAN1_G</text>
<text x="22.9" y="106.3">HEB_G</text>
<text x="54.2" y="103.8">ExtraFET</text>
<text x="22.9" y="108.8">HEA_G</text>
<text x="14.2" y="120.3">3V3_IN</text>
<text x="43.1" y="120.3">5V_IN</text>
<text x="29.2" y="127.9">BED_G</text>
<text x="29.2" y="130.4">HEA_G</text>
<text x="28.3" y="135.5">FAN1_G</text>
<text x="29.2" y="133">HEB_G</text>
<text x="28.3" y="138">FAN2_G</text>
<text x="29.4" y="143.1">SSR2</text>
<text x="29.4" y="140.6">SSR1</text>
<text x="67.3" y="145.7">BED_G</text>
<text x="15.7" y="153.3">OUTPUTENABLE</text>
</g>
</svg>
